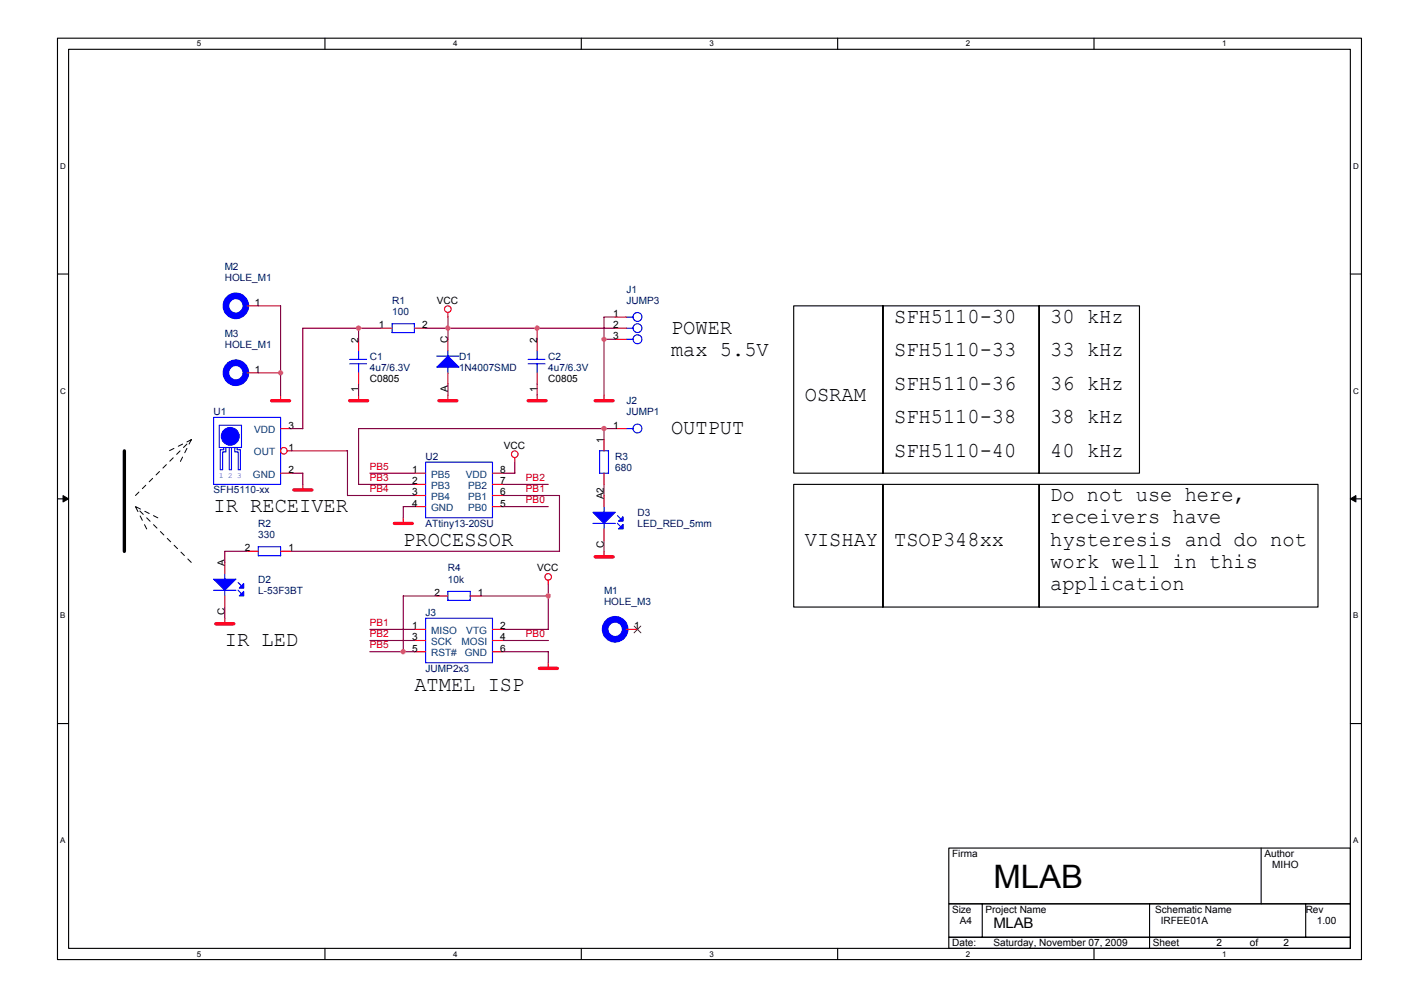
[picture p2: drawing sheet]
<svg xmlns="http://www.w3.org/2000/svg" width="297mm" height="210mm" viewBox="0 0 297 210" stroke-linecap="round" stroke-linejoin="round" font-family="sans-serif">
<path d="M12 8h273.2v193h-273.2zM14.4 10.3h268.5v188.4h-268.5z" fill="none" stroke="#000" stroke-width=".23"/>
<g fill="#fff">
<path d="M41.2 8.2h.9v1.9h-.9z"/>
<path d="M41.2 198.9h.9v1.9h-.9z"/>
</g>
<path d="M68.1 8v2.3M68.1 198.7v2.3" fill="none" stroke="#000" stroke-width=".23"/>
<g fill="#fff">
<path d="M94.9 8.2h.9v1.9h-.9z"/>
<path d="M94.9 198.9h.9v1.9h-.9z"/>
</g>
<path d="M121.8 8v2.3M121.8 198.7v2.3" fill="none" stroke="#000" stroke-width=".23"/>
<g fill="#fff">
<path d="M148.6 8.2h.9v1.9h-.9z"/>
<path d="M148.6 198.9h.9v1.9h-.9z"/>
</g>
<path d="M175.5 8v2.3M175.5 198.7v2.3" fill="none" stroke="#000" stroke-width=".23"/>
<g fill="#fff">
<path d="M202.3 8.2h.9v1.9h-.9z"/>
<path d="M202.3 198.9h.9v1.9h-.9z"/>
</g>
<path d="M229.2 8v2.3M229.2 198.7v2.3" fill="none" stroke="#000" stroke-width=".23"/>
<g fill="#fff">
<path d="M256 8.2h.9v1.9h-.9z"/>
<path d="M256 198.9h.9v1.9h-.9z"/>
<path d="M12.6 33.9h1.2v1.8h-1.2z"/>
<path d="M283.5 33.9h1.2v1.8h-1.2z"/>
<path d="M12.6 80.9h1.2v1.9h-1.2z"/>
<path d="M283.5 80.9h1.2v1.9h-1.2z"/>
</g>
<path d="M12 57.4h2.4M282.9 57.4h2.3" fill="none" stroke="#000" stroke-width=".23"/>
<g fill="#fff">
<path d="M12.6 128h1.2v1.9h-1.2z"/>
<path d="M283.5 128h1.1v1.9h-1.1z"/>
</g>
<path d="M12 104.5h2.4M282.9 104.5h2.3" fill="none" stroke="#000" stroke-width=".23"/>
<path d="M13.2 103.8l1.2 .7-1.2 .7zM282.9 104.5l1.1-.7v1.4z" fill="#000" stroke="#000" stroke-width=".21"/>
<g fill="#fff">
<path d="M12.6 175.1h1.2v1.9h-1.2z"/>
<path d="M283.4 175.1h1.2v1.9h-1.2z"/>
</g>
<g fill="none" stroke="#000" stroke-width=".23">
<path d="M166.3 64.1h18.7v35h-18.7zM185 64.1h32.7v35h-32.7zM217.7 64.1h21v35h-21zM166.3 101.5h18.7v25.7h-18.7zM185 101.5h32.7v25.7h-32.7zM217.7 101.5h58.4v25.7h-58.4zM12 151.6h2.4M282.9 151.6h2.3M198.8 177.7h84.1v11.6h-84.1zM264.2 177.7v11.7M198.8 189.3h84.1v7h-84.1zM198.8 196.3h84.1v2.4h-84.1z"/>
<path d="M205.8 189.3v7.1M240.8 189.3v9.4M273.5 189.3v7.1"/>
</g>
<path d="M40.1 92.1l-2.4 4.7M40.1 92.1l-4.7 2.4M28.4 103.8l11.7-11.7M30.7 110.8l-2.3-4.7M33.1 108.5l-4.7-2.4M40.1 117.8l-11.7-11.7" fill="none" stroke="#000" stroke-width=".21" stroke-dasharray="1 1 1 1 1 1 1 1"/>
<path d="M26.1 94.4v21.1" fill="none" stroke="#000" stroke-width=".7"/>
<g fill="none" stroke="#f00" stroke-width=".23">
<path d="M51.7 64.1h2.4M51.7 78.1h2.4M75.1 71.1v2.3M75.1 78.1v2.3M79.8 68.7h2.3M86.8 68.7h2.4M93.8 65.4v1M93.8 71.1v2.3M93.8 78.1v2.3M112.5 71.1v2.3M112.5 78.1v2.3M128.9 66.4h2.3"/>
<path d="M128.9 68.7h2.3M128.9 71.1h2.3M58.8 82.8v1.2M58.8 99.1h2.3M58.8 89.8h2.3M60.2 94.4h.9M75.1 82.8v1.2M86.8 99.1h2.4M93.8 82.8v1.2M103.2 99.1h2.3M107.8 95.8v1M112.5 82.8v1.2"/>
<path d="M126.5 82.8v1.2M126.5 92.1v2.3M126.5 99.1v2.4M128.9 89.8h2.3M47.1 117.8v2.4M51.7 115.5h2.4M58.8 115.5h2.3M63.4 101.5v1.2M84.5 108.5v1.2M86.8 101.5h2.4M86.8 103.8h2.4M86.8 106.1h2.4"/>
<path d="M103.2 101.5h2.3M103.2 103.8h2.3M103.2 106.1h2.3M126.5 103.8v2.3M126.5 110.8v2.4M126.5 115.5v1.2M47.1 124.8v2.4M47.1 129.5v1.2M86.8 131.8h2.4M86.8 134.2h2.4M86.8 136.5h2.4M91.5 124.8h2.3"/>
<path d="M98.5 124.8h2.3M103.2 131.8h2.3M103.2 134.2h2.3M103.2 136.5h2.3M114.8 121.5v1M114.8 138.9v1.1M131.2 131.8h2.3"/>
<circle cx="93.8" cy="64.8" r=".7"/>
<circle cx="59.5" cy="94.4" r=".69"/>
<circle cx="107.8" cy="95.1" r=".69"/>
<circle cx="114.8" cy="120.8" r=".69"/>
</g>
<path d="M56.9 83.9h3.8M73.3 83.9h3.7M91.9 83.9h3.8M110.6 83.9h3.8M124.7 83.9h3.7M61.6 102.6h3.7M82.6 109.6h3.8M124.7 116.6h3.7M45.2 130.7h3.8M113 140h3.8" fill="none" stroke="#f00" stroke-width=".7"/>
<g fill="none" stroke="#00f" stroke-width=".23">
<path d="M51.5 64.1h.2M51.5 78.1h.2M73.3 76.2h3.5M73.3 75.3h3.5M75.1 73.4v1.9M75.1 76.2v1.9M82.1 67.8h4.7v1.9M82.1 67.8v1.9h4.7M91.5 74.6h4.7M93.8 73.4v1.2M93.8 76.9v1.2M110.6 76.2h3.6"/>
<path d="M110.6 75.3h3.6M112.5 73.4v1.9M112.5 76.2v1.9M131.2 66.4h1.4M131.2 68.7h1.4M131.2 71.1h1.4M44.7 87.4h14.1v14.1h-14.1zM45.9 89.1h4.7v4.6h-4.7zM46.9 93.7v.5h-.8v4.2h.5v-3.7h.7v-1M48 93.7v4.7h.5v-4.7M49.2 93.7v1h.7v3.7h.5v-4.2h-.7v-.5M89.2 96.8h14v11.7h-14z"/>
<path d="M125.6 94.4h1.9v4.7h-1.9zM131.2 89.8h1.4M58.8 116.4h-4.7v-1.8h4.7v1.8M124.2 109.6h4.7M126.5 106.1v1.2M126.5 109.6v1.2M129.3 109.6l.7 .7M129.3 108l.8 .7M44.7 123.7h4.7M47.1 120.2v1.1M47.1 123.7v1.2M49.9 123.6l.7 .8"/>
<path d="M49.9 122l.7 .7M89.2 129.5h14v9.4h-14zM93.8 123.9h4.7v1.9h-4.7v-1.9M131 131.8h.2"/>
<circle cx="133.5" cy="71.1" r=".93"/>
<circle cx="133.5" cy="66.4" r=".93"/>
<circle cx="133.5" cy="68.7" r=".93"/>
<circle cx="133.5" cy="89.8" r=".93"/>
</g>
<g fill="none" stroke="#00f" stroke-width="1.4">
<circle cx="49.4" cy="78.1" r="2.09"/>
<circle cx="49.4" cy="64.1" r="2.09"/>
<circle cx="128.9" cy="131.8" r="2.1"/>
</g>
<path d="M132.8 131.1l1.5 1.5M134.2 131.1l-1.4 1.5" fill="none" stroke="#804000" stroke-width=".21"/>
<g fill="#00f" stroke="#00f" stroke-width=".23">
<path d="M44.7 121.3h4.7l-2.3 2.4z" fill-rule="evenodd"/>
<path d="M51.1 122.3v.9h-1z" fill-rule="evenodd"/>
<path d="M51.1 123.9v.9h-1z" fill-rule="evenodd"/>
<path d="M124.2 107.3h4.7l-2.4 2.3z" fill-rule="evenodd"/>
<path d="M130.5 108.2v1h-.9z" fill-rule="evenodd"/>
<path d="M130.5 109.9v.9h-.9z" fill-rule="evenodd"/>
<path d="M91.5 76.9l2.3-2.3 2.4 2.3z" fill-rule="evenodd"/>
<circle cx="48.2" cy="91.4" r="1.86"/>
</g>
<g fill="none" stroke="#800040" stroke-width=".23">
<path d="M54.1 78.1h4.7M54.1 64.1h4.7M58.8 64.1v18.7M75.1 68.7v2.4M79.8 68.7h-16.4v21.1M89.2 68.7h39.7M93.8 66.4v4.7M112.5 68.7v2.4M126.5 71.1h2.4M128.9 66.4h-2.4v16.4M61.1 99.1h2.4M61.1 89.8h2.4"/>
<path d="M61.1 94.4h11.7v9.4M63.4 99.1v2.4M75.1 80.4v2.4M77.5 99.1h9.3M93.8 80.4v2.4M105.5 99.1h2.4M107.8 96.8v2.3M112.5 80.4v2.4M126.5 89.8v2.3M128.9 89.8h-53.8v11.7h11.7M51.8 115.5h-4.7v2.3M61.1 115.5h56.1"/>
<path d="M72.8 103.8h14M86.8 106.1h-2.3v2.4M105.5 106.1h9.4M105.5 101.5h9.4M105.5 103.8h11.7v11.7M126.5 101.5v2.3M126.5 113.2v2.3M47.1 127.2v2.3M77.5 134.2h9.3M77.5 131.8h9.3M77.5 136.5h9.3M91.5 124.8h-7v11.7"/>
<path d="M100.8 124.8h14.1M105.5 134.2h9.4M105.5 136.5h9.3v2.4M114.8 122.5l.1 9.3h-9.4"/>
</g>
<g fill="#f0f" stroke="#f0f" stroke-width=".23">
<circle cx="114.8" cy="124.8" r=".46"/>
<circle cx="75.1" cy="68.7" r=".46"/>
<circle cx="126.5" cy="71.1" r=".46"/>
<circle cx="93.8" cy="68.7" r=".46"/>
<circle cx="112.5" cy="68.7" r=".46"/>
<circle cx="58.8" cy="78.1" r=".46"/>
<circle cx="126.5" cy="89.8" r=".46"/>
<circle cx="84.5" cy="136.5" r=".46"/>
</g>
<text font-size="6.8" x="208.1" y="186.1">MLAB</text>
<g font-size="4.4">
<text x="140.6" y="70">POWER</text>
<text x="187.3" y="67.6">SFH5110-30</text>
<text x="220" y="67.6">30 kHz</text>
<text x="140.6" y="74.6">max 5.5V</text>
<text x="187.3" y="74.6">SFH5110-33</text>
<text x="220" y="74.6">33 kHz</text>
<text x="168.6" y="84">OSRAM</text>
<text x="187.3" y="81.6">SFH5110-36</text>
<text x="220" y="81.6">36 kHz</text>
<text x="187.3" y="88.6">SFH5110-38</text>
<text x="220" y="88.6">38 kHz</text>
<text x="140.6" y="91">OUTPUT</text>
<text x="187.3" y="95.7">SFH5110-40</text>
<text x="220" y="95.7">40 kHz</text>
<text x="44.7" y="107.3">IR RECEIVER</text>
<text x="220" y="105">Do not use here,</text>
<text x="220" y="109.7">receivers have</text>
<text x="84.5" y="114.3">PROCESSOR</text>
<text x="168.6" y="114.3">VISHAY</text>
<text x="187.3" y="114.3">TSOP348xx</text>
<text x="220" y="114.3">hysteresis and do not</text>
<text x="220" y="119">work well in this</text>
<text x="220" y="123.6">application</text>
<text x="47.1" y="135.4">IR LED</text>
<text x="86.8" y="144.7">ATMEL ISP</text>
</g>
<text font-size="3" x="208.1" y="194.4">MLAB</text>
<g font-size="2.1" fill="#000080">
<text x="47.1" y="56.6">M2</text>
<text x="47.1" y="58.9">HOLE_M1</text>
<text x="82.1" y="63.6">R1</text>
<text x="82.1" y="66">100</text>
<text x="131.2" y="61.3">J1</text>
<text x="131.2" y="63.6">JUMP3</text>
<text x="47.1" y="70.6">M3</text>
<text x="47.1" y="73">HOLE_M1</text>
<text x="77.5" y="75.3">C1</text>
<text x="77.5" y="77.6">4u7/6.3V</text>
<text x="96.2" y="75.3">D1</text>
<text x="96.2" y="77.6">1N4007SMD</text>
<text x="114.8" y="75.3">C2</text>
<text x="114.8" y="77.6">4u7/6.3V</text>
<text x="44.7" y="87">U1</text>
<text x="131.2" y="84.6">J2</text>
<text x="131.2" y="87">JUMP1</text>
<text x="89.2" y="96.3">U2</text>
<text x="128.9" y="96.3">R3</text>
<text x="128.9" y="98.7">680</text>
<text x="44.7" y="103.4">SFH5110-xx</text>
<text x="54.1" y="110.4">R2</text>
<text x="54.1" y="112.7">330</text>
<text x="89.2" y="110.4">ATtiny13-20SU</text>
<text x="133.5" y="108">D3</text>
<text x="133.5" y="110.4">LED_RED_5mm</text>
<text x="93.8" y="119.7">R4</text>
<text x="54.1" y="122">D2</text>
<text x="54.1" y="124.4">L-53F3BT</text>
<text x="93.8" y="122">10k</text>
<text x="126.5" y="124.4">M1</text>
<text x="89.2" y="129.1">J3</text>
<text x="126.5" y="126.7">HOLE_M3</text>
<text x="89.2" y="140.7">JUMP2x3</text>
</g>
<g font-size="2.1">
<text x="53.4" y="64.1">1</text>
<text x="91.5" y="63.6">VCC</text>
<text x="75.1" y="71.8" transform="rotate(-90 75.1 71.8)">2</text>
<text x="79.4" y="68.7">1</text>
<text x="88.4" y="68.7">2</text>
<text x="93.8" y="71.8" transform="rotate(-90 93.8 71.8)">C</text>
<text x="112.5" y="71.8" transform="rotate(-90 112.5 71.8)">2</text>
<text x="128.4" y="66.4">1</text>
<text x="128.4" y="68.7">2</text>
<text x="128.4" y="71.1">3</text>
<text x="53.4" y="78.1">1</text>
<text x="75.1" y="82.2" transform="rotate(-90 75.1 82.2)">1</text>
<text x="77.5" y="80">C0805</text>
<text x="93.8" y="82.2" transform="rotate(-90 93.8 82.2)">A</text>
<text x="112.5" y="82.2" transform="rotate(-90 112.5 82.2)">1</text>
<text x="114.8" y="80">C0805</text>
<text x="60.4" y="89.8">3</text>
<text x="128.4" y="89.8">1</text>
<text x="60.4" y="94.4">1</text>
<text x="105.5" y="94">VCC</text>
<text x="126.5" y="92.8" transform="rotate(-90 126.5 92.8)">1</text>
<text x="60.4" y="99.1">2</text>
<text x="86.4" y="99.1">1</text>
<text x="86.4" y="101.5">2</text>
<text x="104.8" y="101.5">7</text>
<text x="104.8" y="99.1">8</text>
<text x="86.4" y="103.8">3</text>
<text x="86.4" y="106.1">4</text>
<text x="104.8" y="106.1">5</text>
<text x="104.8" y="103.8">6</text>
<text x="126.5" y="104.5" transform="rotate(-90 126.5 104.5)">A2</text>
<text x="47.1" y="118.5" transform="rotate(-90 47.1 118.5)">A</text>
<text x="51.3" y="115.5">2</text>
<text x="60.4" y="115.5">1</text>
<text x="112.5" y="119.7">VCC</text>
<text x="126.5" y="114.9" transform="rotate(-90 126.5 114.9)">C</text>
<text x="91" y="124.8">2</text>
<text x="100.1" y="124.8">1</text>
<text x="47.1" y="128.9" transform="rotate(-90 47.1 128.9)">C</text>
<text x="86.4" y="131.8">1</text>
<text x="104.8" y="131.8">2</text>
<text x="132.8" y="131.8">1</text>
<text x="86.4" y="134.2">3</text>
<text x="86.4" y="136.5">5</text>
<text x="104.8" y="134.2">4</text>
<text x="104.8" y="136.5">6</text>
<text x="199.5" y="179.5">Firma</text>
<text x="264.9" y="179.5">Author</text>
<text x="266.5" y="181.9">MIHO</text>
<text x="199.5" y="191.2">Size</text>
<text x="206.5" y="191.2">Project Name</text>
<text x="242" y="191.2">Schematic Name</text>
<text x="273.5" y="191.2">Rev</text>
<text x="201.1" y="193.5">A4</text>
<text x="243.1" y="193.5">IRFEE01A</text>
<text x="275.9" y="193.5">1.00</text>
<text x="199.5" y="198.2">Date:</text>
<text x="208.1" y="198.2">Saturday, November 07, 2009</text>
<text x="241.5" y="198.2">Sheet</text>
<text x="254.8" y="198.2">2</text>
<text x="261.8" y="198.2">of</text>
<text x="268.9" y="198.2">2</text>
</g>
<g font-size="2.1" fill="#004080">
<text x="53.2" y="95.4">OUT</text>
<text x="53.2" y="90.7">VDD</text>
<text x="53" y="100.1">GND</text>
<text x="90.3" y="100.1">PB5</text>
<text x="97.6" y="100.1">VDD</text>
<text x="90.3" y="102.4">PB3</text>
<text x="90.3" y="104.8">PB4</text>
<text x="90.3" y="107.1">GND</text>
<text x="98" y="107.1">PB0</text>
<text x="98" y="104.8">PB1</text>
<text x="98" y="102.4">PB2</text>
<text x="90.3" y="132.8">MISO</text>
<text x="90.3" y="135.1">SCK</text>
<text x="90.3" y="137.5">RST#</text>
<text x="96.7" y="135.1">MOSI</text>
<text x="97.4" y="137.5">GND</text>
<text x="97.7" y="132.8">VTG</text>
</g>
<g font-size="2.1" fill="#f00">
<text x="77.5" y="100.8">PB3</text>
<text x="77.5" y="98.4">PB5</text>
<text x="110.2" y="100.8">PB2</text>
<text x="77.5" y="103.1">PB4</text>
<text x="110.2" y="105.5">PB0</text>
<text x="110.2" y="103.1">PB1</text>
<text x="77.5" y="131.1">PB1</text>
<text x="77.5" y="133.5">PB2</text>
<text x="77.5" y="135.8">PB5</text>
<text x="110.2" y="133.5">PB0</text>
</g>
<g font-size="1.7">
<text x="41.2" y="9.7">5</text>
<text x="94.9" y="9.7">4</text>
<text x="148.6" y="9.7">3</text>
<text x="202.3" y="9.7">2</text>
<text x="256" y="9.7">1</text>
<text x="12.6" y="35.4">D</text>
<text x="283.5" y="35.4">D</text>
<text x="12.6" y="82.4">C</text>
<text x="283.5" y="82.4">C</text>
<text x="12.6" y="129.5">B</text>
<text x="283.5" y="129.5">B</text>
<text x="12.6" y="176.6">A</text>
<text x="283.5" y="176.6">A</text>
<text x="41.2" y="200.4">5</text>
<text x="94.9" y="200.4">4</text>
<text x="148.6" y="200.4">3</text>
<text x="202.3" y="200.4">2</text>
<text x="256" y="200.4">1</text>
</g>
<text font-size="1.6" fill="#00f" x="45.9" y="100.2">1 2 3</text>
</svg>
